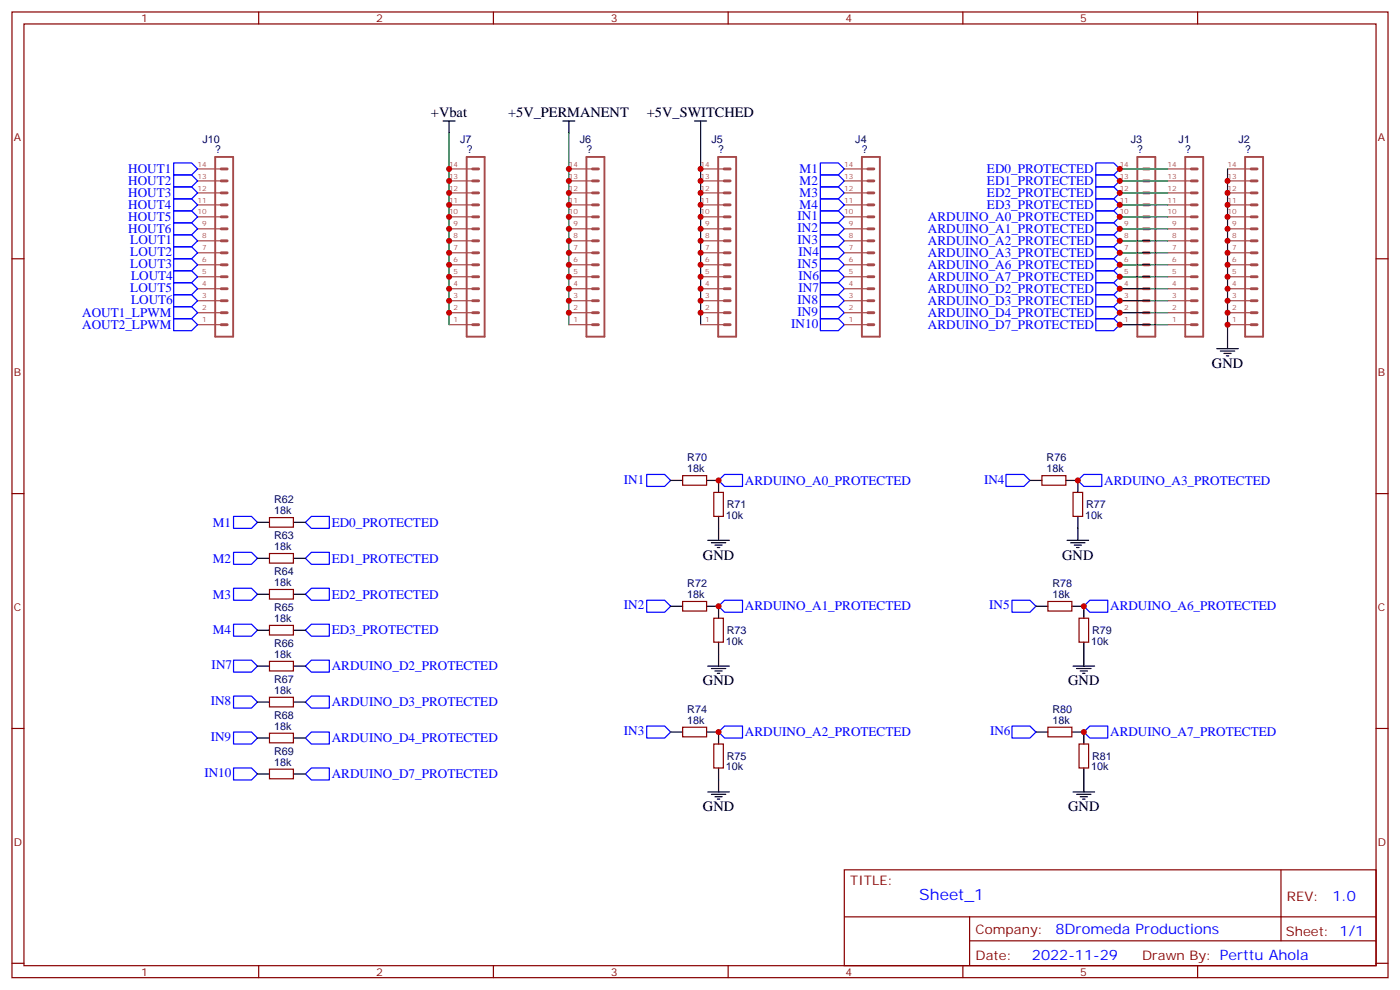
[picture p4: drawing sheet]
<svg xmlns="http://www.w3.org/2000/svg" width="412mm" height="292mm" viewBox="0 0 412 292" stroke-linecap="round" stroke-linejoin="round" font-family="sans-serif">
<g fill="none" stroke="#870000" stroke-width=".35">
<path d="M3.5 3.5h405.4v284.4h-405.4zM7.1 7.1h398.2v277.2h-398.2zM76.2 3.5v3.6M145.3 3.5v3.6M214.5 3.5v3.6M283.6 3.5v3.6M352.8 3.5v3.6M3.5 76.2h3.6M405.3 76.2h3.6M3.5 145.3h3.6M79.4 152.4h7v2.8h-7zM201.1 140.1h7v2.8h-7z"/>
<path d="M210.3 145h2.8v7h-2.8zM306.9 140.1h7.1v2.8h-7.1zM316.1 145h2.8v7h-2.8zM405.3 145.3h3.6M79.4 163h7v2.8h-7zM79.4 173.6h7v2.8h-7zM201.1 177.1h7v2.8h-7zM308.7 177.1h7v2.8h-7zM79.4 184.1h7v2.9h-7zM79.4 194.7h7v2.9h-7zM210.3 182h2.8v7.1h-2.8zM317.9 182h2.8v7.1h-2.8z"/>
<path d="M3.5 214.5h3.6M79.4 205.3h7v2.8h-7zM79.4 215.9h7v2.8h-7zM201.1 214.1h7v2.9h-7zM210.3 219.1h2.8v7h-2.8zM308.7 214.1h7v2.9h-7zM317.9 219.1h2.8v7h-2.8zM405.3 214.5h3.6M79.4 226.5h7v2.8h-7zM248.7 256.1h156.6v28.2h-156.6zM377.3 256.1v20.9M248.7 270h156.5"/>
<path d="M285.6 277h119.6M285.6 270v14.1M3.5 283.6h3.6M76.2 284.3v3.6M145.3 284.3v3.6M214.5 284.3v3.6M283.6 284.3v3.6M352.8 284.3v3.6M405.3 283.6h3.6"/>
</g>
<path d="M63.4 46.2h5.3v52.9h-5.3zM137.5 46.2h5.3v52.9h-5.3zM172.7 46.2h5.3v52.9h-5.3zM211.6 46.2h5.2v52.9h-5.2zM253.9 46.2h5.3v52.9h-5.3zM335 46.2h5.3v52.9h-5.3zM349.1 46.2h5.3v52.9h-5.3zM366.8 46.2h5.3v52.9h-5.3z" fill="none" stroke="#a64a4a" stroke-width=".56"/>
<g fill="none" stroke="#a64a4a" stroke-width=".85">
<path d="M65.2 56.8h1.7M65.2 53.3h1.7M65.2 49.7h1.7M139.2 56.8h1.8M139.2 53.3h1.8M139.2 49.7h1.8M174.5 56.8h1.8M174.5 53.3h1.8M174.5 49.7h1.8M213.3 56.8h1.8M213.3 53.3h1.8M213.3 49.7h1.8"/>
<path d="M255.7 56.8h1.7M255.7 53.3h1.7M255.7 49.7h1.7M336.8 56.8h1.8M336.8 53.3h1.8M336.8 49.7h1.8M350.9 56.8h1.8M350.9 53.3h1.8M350.9 49.7h1.8M368.5 56.8h1.8M368.5 53.3h1.8M368.5 49.7h1.8"/>
<path d="M65.2 78h1.7M65.2 74.4h1.7M65.2 70.9h1.7M65.2 67.4h1.7M65.2 63.9h1.7M65.2 60.3h1.7M139.2 78h1.8M139.2 74.4h1.8M139.2 70.9h1.8M139.2 67.4h1.8M139.2 63.9h1.8M139.2 60.3h1.8"/>
<path d="M174.5 78h1.8M174.5 74.4h1.8M174.5 70.9h1.8M174.5 67.4h1.8M174.5 63.9h1.8M174.5 60.3h1.8M213.3 78h1.8M213.3 74.4h1.8M213.3 70.9h1.8M213.3 67.4h1.8M213.3 63.9h1.8M213.3 60.3h1.8"/>
<path d="M255.7 78h1.7M255.7 74.4h1.7M255.7 70.9h1.7M255.7 67.4h1.7M255.7 63.9h1.7M255.7 60.3h1.7M336.8 78h1.8M336.8 74.4h1.8M336.8 70.9h1.8M336.8 67.4h1.8M336.8 63.9h1.8M336.8 60.3h1.8"/>
<path d="M350.9 78h1.8M350.9 74.4h1.8M350.9 70.9h1.8M350.9 67.4h1.8M350.9 63.9h1.8M350.9 60.3h1.8M368.5 78h1.8M368.5 74.4h1.8M368.5 70.9h1.8M368.5 67.4h1.8M368.5 63.9h1.8M368.5 60.3h1.8"/>
<path d="M65.2 88.5h1.7M65.2 92.1h1.7M65.2 95.6h1.7M65.2 81.5h1.7M65.2 85h1.7M139.2 88.5h1.8M139.2 92.1h1.8M139.2 95.6h1.8M139.2 81.5h1.8M139.2 85h1.8M174.5 88.5h1.8M174.5 92.1h1.8"/>
<path d="M174.5 95.6h1.8M174.5 81.5h1.8M174.5 85h1.8M213.3 88.5h1.8M213.3 92.1h1.8M213.3 95.6h1.8M213.3 81.5h1.8M213.3 85h1.8M255.7 88.5h1.7M255.7 92.1h1.7M255.7 95.6h1.7M255.7 81.5h1.7"/>
<path d="M255.7 85h1.7M336.8 88.5h1.8M336.8 92.1h1.8M336.8 95.6h1.8M336.8 81.5h1.8M336.8 85h1.8M350.9 88.5h1.8M350.9 92.1h1.8M350.9 95.6h1.8M350.9 81.5h1.8M350.9 85h1.8M368.5 88.5h1.8"/>
<path d="M368.5 92.1h1.8M368.5 95.6h1.8M368.5 81.5h1.8M368.5 85h1.8"/>
</g>
<g fill="none" stroke="#a64a4a" stroke-width=".35">
<path d="M58.2 56.8h7M58.2 53.3h7M58.2 49.7h7M132.3 56.8h6.9M132.3 53.3h6.9M132.3 49.7h6.9M167.6 56.8h6.9M167.6 53.3h6.9M167.6 49.7h6.9M206.4 56.8h6.9M206.4 53.3h6.9M206.4 49.7h6.9"/>
<path d="M248.7 56.8h7M248.7 53.3h7M248.7 49.7h7M329.8 56.8h7M329.8 53.3h7M329.8 49.7h7M344 56.8h6.9M344 53.3h6.9M344 49.7h6.9M361.6 56.8h6.9M361.6 53.3h6.9M361.6 49.7h6.9"/>
<path d="M58.2 78h7M58.2 74.4h7M58.2 70.9h7M58.2 67.4h7M58.2 63.9h7M58.2 60.3h7M132.3 78h6.9M132.3 74.4h6.9M132.3 70.9h6.9M132.3 67.4h6.9M132.3 63.9h6.9M132.3 60.3h6.9"/>
<path d="M167.6 78h6.9M167.6 74.4h6.9M167.6 70.9h6.9M167.6 67.4h6.9M167.6 63.9h6.9M167.6 60.3h6.9M206.4 78h6.9M206.4 74.4h6.9M206.4 70.9h6.9M206.4 67.4h6.9M206.4 63.9h6.9M206.4 60.3h6.9"/>
<path d="M248.7 78h7M248.7 74.4h7M248.7 70.9h7M248.7 67.4h7M248.7 63.9h7M248.7 60.3h7M329.8 78h7M329.8 74.4h7M329.8 70.9h7M329.8 67.4h7M329.8 63.9h7M329.8 60.3h7"/>
<path d="M344 78h6.9M344 74.4h6.9M344 70.9h6.9M344 67.4h6.9M344 63.9h6.9M344 60.3h6.9M361.6 78h6.9M361.6 74.4h6.9M361.6 70.9h6.9M361.6 67.4h6.9M361.6 63.9h6.9M361.6 60.3h6.9"/>
<path d="M58.2 95.6h7M58.2 92.1h7M58.2 88.5h7M58.2 85h7M58.2 81.5h7M132.3 95.6h6.9M132.3 92.1h6.9M132.3 88.5h6.9M132.3 85h6.9M132.3 81.5h6.9M167.6 95.6h6.9M167.6 92.1h6.9"/>
<path d="M167.6 88.5h6.9M167.6 85h6.9M167.6 81.5h6.9M206.4 95.6h6.9M206.4 92.1h6.9M206.4 88.5h6.9M206.4 85h6.9M206.4 81.5h6.9M248.7 95.6h7M248.7 92.1h7M248.7 88.5h7M248.7 85h7"/>
<path d="M248.7 81.5h7M329.8 95.6h7M329.8 92.1h7M329.8 88.5h7M329.8 85h7M329.8 81.5h7M344 95.6h6.9M344 92.1h6.9M344 88.5h6.9M344 85h6.9M344 81.5h6.9M361.6 95.6h6.9"/>
<path d="M361.6 92.1h6.9M361.6 88.5h6.9M361.6 85h6.9M361.6 81.5h6.9"/>
</g>
<g fill="none" stroke="#00f" stroke-width=".35">
<path d="M51.2 51.5h5.2l1.8 1.8-1.8 1.7h-5.2zM51.2 55h5.2l1.8 1.8-1.8 1.8h-5.2zM51.2 58.6h5.2l1.8 1.7-1.8 1.8h-5.2zM51.2 48h5.2l1.8 1.7-1.8 1.8h-5.2zM241.7 51.5h5.2l1.8 1.8-1.8 1.7h-5.2zM241.7 48h5.2l1.8 1.7-1.8 1.8h-5.2zM241.7 55h5.2l1.8 1.8-1.8 1.8h-5.2zM241.7 58.6h5.2l1.8 1.7-1.8 1.8h-5.2zM322.8 48h5.3l1.7 1.7-1.7 1.8h-5.3zM322.8 51.5h5.3l1.7 1.8-1.7 1.7h-5.3zM322.8 55h5.3l1.7 1.8-1.7 1.8h-5.3zM322.8 58.6h5.3l1.7 1.7-1.7 1.8h-5.3z"/>
<path d="M51.2 69.1h5.2l1.8 1.8-1.8 1.8h-5.2zM51.2 72.7h5.2l1.8 1.7-1.8 1.8h-5.2zM51.2 76.2h5.2l1.8 1.8-1.8 1.7h-5.2zM51.2 79.7h5.2l1.8 1.8-1.8 1.8h-5.2zM51.2 62.1h5.2l1.8 1.8-1.8 1.7h-5.2zM51.2 65.6h5.2l1.8 1.8-1.8 1.7h-5.2zM241.7 62.1h5.2l1.8 1.8-1.8 1.7h-5.2zM241.7 65.6h5.2l1.8 1.8-1.8 1.7h-5.2zM241.7 69.1h5.2l1.8 1.8-1.8 1.8h-5.2zM241.7 72.7h5.2l1.8 1.7-1.8 1.8h-5.2zM241.7 76.2h5.2l1.8 1.8-1.8 1.7h-5.2zM241.7 79.7h5.2l1.8 1.8-1.8 1.8h-5.2z"/>
<path d="M322.8 62.1h5.3l1.7 1.8-1.7 1.7h-5.3zM322.8 65.6h5.3l1.7 1.8-1.7 1.7h-5.3zM322.8 69.1h5.3l1.7 1.8-1.7 1.8h-5.3zM322.8 72.7h5.3l1.7 1.7-1.7 1.8h-5.3zM322.8 76.2h5.3l1.7 1.8-1.7 1.7h-5.3zM322.8 79.7h5.3l1.7 1.8-1.7 1.8h-5.3zM51.2 83.3h5.2l1.8 1.7-1.8 1.8h-5.2zM51.2 86.8h5.2l1.8 1.7-1.8 1.8h-5.2zM51.2 90.3h5.2l1.8 1.8-1.8 1.7h-5.2zM51.2 93.8h5.2l1.8 1.8-1.8 1.8h-5.2zM241.7 83.3h5.2l1.8 1.7-1.8 1.8h-5.2zM241.7 86.8h5.2l1.8 1.7-1.8 1.8h-5.2z"/>
<path d="M241.7 90.3h5.2l1.8 1.8-1.8 1.7h-5.2zM241.7 93.8h5.2l1.8 1.8-1.8 1.8h-5.2zM322.8 93.8h5.3l1.7 1.8-1.7 1.8h-5.3zM322.8 83.3h5.3l1.7 1.7-1.7 1.8h-5.3zM322.8 86.8h5.3l1.7 1.7-1.7 1.8h-5.3zM322.8 90.3h5.3l1.7 1.8-1.7 1.7h-5.3zM190.5 139.7h5.3l1.8 1.8-1.8 1.7h-5.3zM213.4 139.7h5.3v3.5h-5.3l-1.7-1.7zM296.3 139.7h5.3l1.8 1.8-1.8 1.7h-5.3zM68.8 152h5.3l1.7 1.8-1.7 1.8h-5.3zM91.7 152h5.3v3.6h-5.3l-1.7-1.8zM317.5 141.5l1.8-1.8h5.3v3.5h-5.3z"/>
<path d="M68.8 173.2h5.3l1.7 1.8-1.7 1.7h-5.3zM68.8 162.6h5.3l1.7 1.8-1.7 1.8h-5.3zM91.7 162.6h5.3v3.6h-5.3l-1.7-1.8zM91.7 173.2h5.3v3.5h-5.3l-1.7-1.7zM190.5 176.7h5.3l1.8 1.8-1.8 1.8h-5.3zM213.4 176.7h5.3v3.6h-5.3l-1.7-1.8zM298.1 176.7h5.3l1.8 1.8-1.8 1.8h-5.3zM321 176.7h5.3v3.6h-5.3l-1.7-1.8zM68.8 183.8h5.3l1.7 1.8-1.7 1.7h-5.3zM68.8 194.4h5.3l1.7 1.7-1.7 1.8h-5.3zM90 196.1l1.7-1.7h5.3v3.5h-5.3zM91.7 183.8h5.3v3.5h-5.3l-1.7-1.7z"/>
<path d="M68.8 215.5h5.3l1.7 1.8-1.7 1.8h-5.3zM68.8 205h5.3l1.7 1.7-1.7 1.8h-5.3zM90 217.3l1.7-1.8h5.3v3.6h-5.3zM91.7 205h5.3v3.5h-5.3l-1.7-1.8zM190.5 213.8h5.3l1.8 1.7-1.8 1.8h-5.3zM213.4 213.8h5.3v3.5h-5.3l-1.7-1.8zM298.1 213.8h5.3l1.8 1.7-1.8 1.8h-5.3zM321 213.8h5.3v3.5h-5.3l-1.7-1.8zM68.8 226.1h5.3l1.7 1.8-1.7 1.8h-5.3zM91.7 226.1h5.3v3.6h-5.3l-1.7-1.8z"/>
</g>
<g fill="none" stroke="#008700" stroke-width=".35">
<path d="M132.3 39.2v56.4M167.6 39.2v56.4M206.4 39.2v56.4M329.8 49.7h14.2M329.8 53.3h14.2M329.8 56.8h14.2M361.6 49.7v49.4M329.8 60.3h14.2M329.8 63.9h14.2M329.8 67.4h14.2M329.8 70.9h14.2M329.8 74.4h14.2"/>
<path d="M329.8 78h14.2M329.8 81.5h14.2M329.8 85h14.2M329.8 88.5h14.2M329.8 92.1h14.2M329.8 95.6h14.2"/>
</g>
<g fill="none" stroke="#000" stroke-width=".35">
<path d="M130.5 35.6h3.6M132.3 35.6v3.6M165.8 35.6h3.5M167.6 35.6v3.6M204.6 35.6h3.5M206.4 35.6v3.6M361.6 99.1v3.6M358.4 102.7h6.4M359.5 103.4h4.2M360.5 104.1h2.2M361.2 104.8h.7M75.8 153.8h3.6"/>
<path d="M86.4 153.8h3.6M197.6 141.5h3.5M208.1 141.5h3.6v3.5M208.5 159.1h6.3M209.5 159.8h4.3M211.7 152v7.1M303.4 141.5h3.5M314 141.5h3.5v3.5M314.3 159.1h6.4M315.4 159.8h4.2M317.5 152v7.1M75.8 164.4h3.6"/>
<path d="M75.8 175h3.6M86.4 164.4h3.6M86.4 175h3.6M197.6 178.5h3.5M208.1 178.5h3.6v3.5M210.6 160.5h2.1M211.3 161.2h.7M305.2 178.5h3.5M315.7 178.5h3.6v3.5M316.4 160.5h2.2M317.1 161.2h.8M75.8 185.6h3.6"/>
<path d="M75.8 196.1h3.6M86.4 185.6h3.6M86.4 196.1h3.6M208.5 196.1h6.3M209.5 196.8h4.3M210.6 197.6h2.1M211.3 198.3h.7M211.7 189.1v7M316.1 196.1h6.3M317.1 196.8h4.3M318.2 197.6h2.1M318.9 198.3h.7"/>
<path d="M319.3 189.1v7M75.8 206.7h3.6M75.8 217.3h3.6M86.4 206.7h3.6M86.4 217.3h3.6M197.6 215.5h3.5M208.1 215.5h3.6v3.6M305.2 215.5h3.5M315.7 215.5h3.6v3.6M75.8 227.9h3.6M86.4 227.9h3.6M208.5 233.2h6.3"/>
<path d="M209.5 233.9h4.3M210.6 234.6h2.1M211.3 235.3h.7M211.7 226.1v7.1M316.1 233.2h6.3M317.1 233.9h4.3M318.2 234.6h2.1M318.9 235.3h.7M319.3 226.1v7.1"/>
</g>
<g fill="#c00">
<circle cx="132.3" cy="92.1" r=".88"/>
<circle cx="132.3" cy="88.5" r=".88"/>
<circle cx="132.3" cy="85" r=".88"/>
<circle cx="132.3" cy="81.5" r=".88"/>
<circle cx="132.3" cy="78" r=".88"/>
<circle cx="132.3" cy="74.4" r=".88"/>
<circle cx="132.3" cy="70.9" r=".88"/>
<circle cx="132.3" cy="67.4" r=".88"/>
<circle cx="132.3" cy="63.9" r=".88"/>
<circle cx="132.3" cy="60.3" r=".88"/>
<circle cx="132.3" cy="56.8" r=".88"/>
<circle cx="132.3" cy="53.3" r=".88"/>
<circle cx="132.3" cy="49.7" r=".88"/>
<circle cx="167.6" cy="49.7" r=".88"/>
<circle cx="167.6" cy="53.3" r=".88"/>
<circle cx="167.6" cy="56.8" r=".88"/>
<circle cx="167.6" cy="60.3" r=".88"/>
<circle cx="167.6" cy="63.9" r=".88"/>
<circle cx="167.6" cy="67.4" r=".88"/>
<circle cx="167.6" cy="70.9" r=".88"/>
<circle cx="167.6" cy="74.4" r=".88"/>
<circle cx="167.6" cy="78" r=".88"/>
<circle cx="167.6" cy="81.5" r=".88"/>
<circle cx="167.6" cy="85" r=".88"/>
<circle cx="167.6" cy="88.5" r=".88"/>
<circle cx="167.6" cy="92.1" r=".88"/>
<circle cx="206.4" cy="49.7" r=".88"/>
<circle cx="206.4" cy="53.3" r=".88"/>
<circle cx="206.4" cy="56.8" r=".88"/>
<circle cx="206.4" cy="60.3" r=".88"/>
<circle cx="206.4" cy="63.9" r=".88"/>
<circle cx="206.4" cy="67.4" r=".88"/>
<circle cx="206.4" cy="70.9" r=".88"/>
<circle cx="206.4" cy="74.4" r=".88"/>
<circle cx="206.4" cy="78" r=".88"/>
<circle cx="206.4" cy="81.5" r=".88"/>
<circle cx="206.4" cy="85" r=".88"/>
<circle cx="206.4" cy="88.5" r=".88"/>
<circle cx="206.4" cy="92.1" r=".88"/>
<circle cx="361.6" cy="92.1" r=".88"/>
<circle cx="361.6" cy="88.5" r=".88"/>
<circle cx="361.6" cy="85" r=".88"/>
<circle cx="361.6" cy="81.5" r=".88"/>
<circle cx="361.6" cy="78" r=".88"/>
<circle cx="361.6" cy="74.4" r=".88"/>
<circle cx="361.6" cy="70.9" r=".88"/>
<circle cx="361.6" cy="67.4" r=".88"/>
<circle cx="361.6" cy="63.9" r=".88"/>
<circle cx="361.6" cy="60.3" r=".88"/>
<circle cx="361.6" cy="56.8" r=".88"/>
<circle cx="361.6" cy="53.3" r=".88"/>
<circle cx="361.6" cy="95.6" r=".88"/>
<circle cx="329.8" cy="63.9" r=".88"/>
<circle cx="329.8" cy="67.4" r=".88"/>
<circle cx="329.8" cy="70.9" r=".88"/>
<circle cx="329.8" cy="74.4" r=".88"/>
<circle cx="329.8" cy="78" r=".88"/>
<circle cx="329.8" cy="81.5" r=".88"/>
<circle cx="329.8" cy="95.6" r=".88"/>
<circle cx="329.8" cy="85" r=".88"/>
<circle cx="329.8" cy="88.5" r=".88"/>
<circle cx="329.8" cy="92.1" r=".88"/>
<circle cx="329.8" cy="49.7" r=".88"/>
<circle cx="329.8" cy="53.3" r=".88"/>
<circle cx="329.8" cy="56.8" r=".88"/>
<circle cx="329.8" cy="60.3" r=".88"/>
<circle cx="211.7" cy="141.5" r=".88"/>
<circle cx="211.7" cy="178.5" r=".88"/>
<circle cx="211.7" cy="215.5" r=".88"/>
<circle cx="319.3" cy="215.5" r=".88"/>
<circle cx="319.3" cy="178.5" r=".88"/>
<circle cx="317.5" cy="141.5" r=".88"/>
</g>
<text font-size="4.6" fill="#00f" x="270.8" y="265.1">Sheet_1</text>
<g font-size="4.2">
<text x="127" y="34.4">+Vbat</text>
<text x="149.7" y="34.6">+5V_PERMANENT</text>
<text x="190.5" y="34.6">+5V_SWITCHED</text>
<text x="357" y="108.3">GND</text>
<text x="207.1" y="164.7">GND</text>
<text x="312.9" y="164.7">GND</text>
<text x="207.1" y="201.8">GND</text>
<text x="314.7" y="201.8">GND</text>
<text x="207.1" y="238.8">GND</text>
<text x="314.7" y="238.8">GND</text>
</g>
<g font-size="4.2" fill="#00f">
<text x="392.5" y="265.4">1.0</text>
<text x="310.9" y="274.9">8Dromeda Productions</text>
<text x="304" y="282.7">2022-11-29</text>
</g>
<g font-size="3.9" fill="#00f">
<text x="37.8" y="51">HOUT1</text>
<text x="235.6" y="51">M1</text>
<text x="290.7" y="51">ED0_PROTECTED</text>
<text x="37.8" y="54.5">HOUT2</text>
<text x="37.8" y="58">HOUT3</text>
<text x="235.6" y="54.5">M2</text>
<text x="235.6" y="58">M3</text>
<text x="290.7" y="54.5">ED1_PROTECTED</text>
<text x="290.7" y="58">ED2_PROTECTED</text>
<text x="37.8" y="61.5">HOUT4</text>
<text x="37.8" y="65.1">HOUT5</text>
<text x="234.9" y="64.8">IN1</text>
<text x="235.6" y="61.6">M4</text>
<text x="273.3" y="65.1">ARDUINO_A0_PROTECTED</text>
<text x="290.7" y="61.6">ED3_PROTECTED</text>
<text x="37.8" y="68.7">HOUT6</text>
<text x="38.4" y="71.8">LOUT1</text>
<text x="234.9" y="68.3">IN2</text>
<text x="234.9" y="71.8">IN3</text>
<text x="273.3" y="68.6">ARDUINO_A1_PROTECTED</text>
<text x="38.4" y="75.4">LOUT2</text>
<text x="235.2" y="75.4">IN4</text>
<text x="273.3" y="72.2">ARDUINO_A2_PROTECTED</text>
<text x="273.3" y="75.7">ARDUINO_A3_PROTECTED</text>
<text x="38.4" y="78.9">LOUT3</text>
<text x="38.6" y="82.4">LOUT4</text>
<text x="234.9" y="78.9">IN5</text>
<text x="235.2" y="82.4">IN6</text>
<text x="273.3" y="79.2">ARDUINO_A6_PROTECTED</text>
<text x="273.3" y="82.7">ARDUINO_A7_PROTECTED</text>
<text x="38.4" y="86">LOUT5</text>
<text x="38.6" y="89.5">LOUT6</text>
<text x="234.9" y="89.5">IN8</text>
<text x="235.2" y="85.9">IN7</text>
<text x="273.3" y="86.3">ARDUINO_D2_PROTECTED</text>
<text x="273.3" y="89.8">ARDUINO_D3_PROTECTED</text>
<text x="24.2" y="93.2">AOUT1_LPWM</text>
<text x="234.9" y="93">IN9</text>
<text x="273.3" y="93.3">ARDUINO_D4_PROTECTED</text>
<text x="24.2" y="96.8">AOUT2_LPWM</text>
<text x="233.1" y="96.5">IN10</text>
<text x="273.3" y="96.9">ARDUINO_D7_PROTECTED</text>
<text x="183.8" y="142.4">IN1</text>
<text x="219.4" y="142.7">ARDUINO_A0_PROTECTED</text>
<text x="289.9" y="142.4">IN4</text>
<text x="325.3" y="142.7">ARDUINO_A3_PROTECTED</text>
<text x="62.7" y="155.1">M1</text>
<text x="97.7" y="155.1">ED0_PROTECTED</text>
<text x="62.7" y="165.6">M2</text>
<text x="97.7" y="165.6">ED1_PROTECTED</text>
<text x="62.7" y="176.2">M3</text>
<text x="97.7" y="176.2">ED2_PROTECTED</text>
<text x="183.8" y="179.4">IN2</text>
<text x="219.4" y="179.8">ARDUINO_A1_PROTECTED</text>
<text x="291.4" y="179.4">IN5</text>
<text x="327" y="179.8">ARDUINO_A6_PROTECTED</text>
<text x="62.7" y="186.8">M4</text>
<text x="97.7" y="186.8">ED3_PROTECTED</text>
<text x="62.3" y="197.1">IN7</text>
<text x="97.7" y="197.4">ARDUINO_D2_PROTECTED</text>
<text x="62.1" y="207.7">IN8</text>
<text x="97.7" y="208">ARDUINO_D3_PROTECTED</text>
<text x="62.1" y="218.2">IN9</text>
<text x="97.7" y="218.6">ARDUINO_D4_PROTECTED</text>
<text x="183.8" y="216.5">IN3</text>
<text x="219.4" y="216.8">ARDUINO_A2_PROTECTED</text>
<text x="291.6" y="216.5">IN6</text>
<text x="327" y="216.8">ARDUINO_A7_PROTECTED</text>
<text x="60.2" y="228.8">IN10</text>
<text x="97.7" y="229.1">ARDUINO_D7_PROTECTED</text>
</g>
<g font-size="3.9" fill="#800">
<text x="250.5" y="260.7">TITLE:</text>
<text x="379.1" y="265.4">REV:</text>
<text x="287.4" y="274.9">Company:</text>
<text x="378.7" y="275.5">Sheet: 1/1</text>
<text x="287.4" y="282.6">Date:</text>
<text x="336.4" y="282.7">Drawn By: Perttu Ahola</text>
</g>
<g font-size="3.2" fill="#800">
<text x="41.6" y="6.5">1</text>
<text x="110.8" y="6.5">2</text>
<text x="179.9" y="6.5">3</text>
<text x="249.1" y="6.5">4</text>
<text x="318.2" y="6.5">5</text>
<text x="4.1" y="41.6">A</text>
<text x="405.9" y="41.6">A</text>
<text x="4.1" y="110.8">B</text>
<text x="405.9" y="110.8">B</text>
<text x="4.1" y="179.9">C</text>
<text x="405.9" y="179.9">C</text>
<text x="4.1" y="249.1">D</text>
<text x="405.9" y="249.1">D</text>
<text x="41.6" y="287.3">1</text>
<text x="110.8" y="287.3">2</text>
<text x="179.9" y="287.3">3</text>
<text x="249.1" y="287.3">4</text>
<text x="318.2" y="287.3">5</text>
</g>
<g font-size="3.2" fill="#000080">
<text x="59.7" y="42">J10</text>
<text x="135.5" y="42">J7</text>
<text x="170.8" y="42">J6</text>
<text x="209.6" y="42">J5</text>
<text x="251.9" y="42">J4</text>
<text x="333.1" y="42">J3</text>
<text x="347.2" y="42">J1</text>
<text x="364.8" y="42">J2</text>
<text x="63.4" y="45.2">?</text>
<text x="137.5" y="45.2">?</text>
<text x="172.7" y="45.2">?</text>
<text x="211.6" y="45.2">?</text>
<text x="253.9" y="45.2">?</text>
<text x="335" y="45.2">?</text>
<text x="349.1" y="45.2">?</text>
<text x="366.8" y="45.2">?</text>
<text x="202.5" y="135.8">R70</text>
<text x="308.3" y="135.8">R76</text>
<text x="202.5" y="139">18k</text>
<text x="308.3" y="139">18k</text>
<text x="80.7" y="148.2">R62</text>
<text x="214.1" y="149.6">R71</text>
<text x="319.9" y="149.6">R77</text>
<text x="80.7" y="151.3">18k</text>
<text x="213.8" y="152.8">10k</text>
<text x="319.6" y="152.8">10k</text>
<text x="80.7" y="161.9">18k</text>
<text x="80.7" y="158.7">R63</text>
<text x="80.7" y="172.5">18k</text>
<text x="80.7" y="169.3">R64</text>
<text x="202.5" y="172.9">R72</text>
<text x="310" y="172.9">R78</text>
<text x="80.7" y="179.9">R65</text>
<text x="202.5" y="176">18k</text>
<text x="310" y="176">18k</text>
<text x="80.7" y="183.1">18k</text>
<text x="80.7" y="190.5">R66</text>
<text x="213.8" y="189.8">10k</text>
<text x="214.1" y="186.7">R73</text>
<text x="321.4" y="189.8">10k</text>
<text x="321.7" y="186.7">R79</text>
<text x="80.7" y="193.7">18k</text>
<text x="80.7" y="201.1">R67</text>
<text x="80.7" y="204.3">18k</text>
<text x="202.5" y="209.9">R74</text>
<text x="310" y="209.9">R80</text>
<text x="80.7" y="214.8">18k</text>
<text x="80.7" y="211.7">R68</text>
<text x="202.5" y="213.1">18k</text>
<text x="310" y="213.1">18k</text>
<text x="80.7" y="225.4">18k</text>
<text x="80.7" y="222.2">R69</text>
<text x="213.8" y="226.8">10k</text>
<text x="214.1" y="223.7">R75</text>
<text x="321.4" y="226.8">10k</text>
<text x="321.7" y="223.7">R81</text>
</g>
<g font-size="2.1" fill="#a54b4b">
<text x="58.2" y="52.6">13</text>
<text x="58.2" y="49">14</text>
<text x="132.3" y="52.6">13</text>
<text x="132.3" y="49">14</text>
<text x="167.5" y="52.6">13</text>
<text x="167.5" y="49">14</text>
<text x="206.4" y="52.6">13</text>
<text x="206.4" y="49">14</text>
<text x="248.7" y="52.6">13</text>
<text x="248.7" y="49">14</text>
<text x="329.8" y="52.6">13</text>
<text x="329.8" y="49">14</text>
<text x="343.9" y="52.6">13</text>
<text x="343.9" y="49">14</text>
<text x="361.6" y="52.6">13</text>
<text x="361.6" y="49">14</text>
<text x="58.2" y="59.6">11</text>
<text x="58.2" y="56.1">12</text>
<text x="132.3" y="59.6">11</text>
<text x="132.3" y="56.1">12</text>
<text x="167.5" y="59.6">11</text>
<text x="167.5" y="56.1">12</text>
<text x="206.4" y="59.6">11</text>
<text x="206.4" y="56.1">12</text>
<text x="248.7" y="59.6">11</text>
<text x="248.7" y="56.1">12</text>
<text x="329.8" y="59.6">11</text>
<text x="329.8" y="56.1">12</text>
<text x="343.9" y="59.6">11</text>
<text x="343.9" y="56.1">12</text>
<text x="361.6" y="59.6">11</text>
<text x="361.6" y="56.1">12</text>
<text x="58.2" y="63.2">10</text>
<text x="132.3" y="63.2">10</text>
<text x="167.5" y="63.2">10</text>
<text x="206.4" y="63.2">10</text>
<text x="248.7" y="63.2">10</text>
<text x="329.8" y="63.2">10</text>
<text x="343.9" y="63.2">10</text>
<text x="361.6" y="63.2">10</text>
<text x="59.5" y="70.2">8</text>
<text x="59.5" y="66.7">9</text>
<text x="133.6" y="70.2">8</text>
<text x="133.6" y="66.7">9</text>
<text x="168.9" y="70.2">8</text>
<text x="168.9" y="66.7">9</text>
<text x="207.7" y="70.2">8</text>
<text x="207.7" y="66.7">9</text>
<text x="250" y="70.2">8</text>
<text x="250" y="66.7">9</text>
<text x="331.2" y="70.2">8</text>
<text x="331.2" y="66.7">9</text>
<text x="345.3" y="70.2">8</text>
<text x="345.3" y="66.7">9</text>
<text x="362.9" y="70.2">8</text>
<text x="362.9" y="66.7">9</text>
<text x="59.5" y="77.3">6</text>
<text x="59.5" y="73.7">7</text>
<text x="133.6" y="77.3">6</text>
<text x="133.6" y="73.7">7</text>
<text x="168.9" y="77.3">6</text>
<text x="168.9" y="73.7">7</text>
<text x="207.7" y="77.3">6</text>
<text x="207.7" y="73.7">7</text>
<text x="250" y="77.3">6</text>
<text x="250" y="73.7">7</text>
<text x="331.2" y="77.3">6</text>
<text x="331.2" y="73.7">7</text>
<text x="345.3" y="77.3">6</text>
<text x="345.3" y="73.7">7</text>
<text x="362.9" y="77.3">6</text>
<text x="362.9" y="73.7">7</text>
<text x="59.5" y="80.8">5</text>
<text x="133.6" y="80.8">5</text>
<text x="168.9" y="80.8">5</text>
<text x="207.7" y="80.8">5</text>
<text x="250" y="80.8">5</text>
<text x="331.2" y="80.8">5</text>
<text x="345.3" y="80.8">5</text>
<text x="362.9" y="80.8">5</text>
<text x="59.5" y="87.9">3</text>
<text x="59.5" y="84.3">4</text>
<text x="133.6" y="87.9">3</text>
<text x="133.6" y="84.3">4</text>
<text x="168.9" y="87.9">3</text>
<text x="168.9" y="84.3">4</text>
<text x="207.7" y="87.9">3</text>
<text x="207.7" y="84.3">4</text>
<text x="250" y="87.9">3</text>
<text x="250" y="84.3">4</text>
<text x="331.2" y="87.9">3</text>
<text x="331.2" y="84.3">4</text>
<text x="345.3" y="87.9">3</text>
<text x="345.3" y="84.3">4</text>
<text x="362.9" y="87.9">3</text>
<text x="362.9" y="84.3">4</text>
<text x="59.5" y="94.9">1</text>
<text x="59.5" y="91.4">2</text>
<text x="133.6" y="94.9">1</text>
<text x="133.6" y="91.4">2</text>
<text x="168.9" y="94.9">1</text>
<text x="168.9" y="91.4">2</text>
<text x="207.7" y="94.9">1</text>
<text x="207.7" y="91.4">2</text>
<text x="250" y="94.9">1</text>
<text x="250" y="91.4">2</text>
<text x="331.2" y="94.9">1</text>
<text x="331.2" y="91.4">2</text>
<text x="345.3" y="94.9">1</text>
<text x="345.3" y="91.4">2</text>
<text x="362.9" y="94.9">1</text>
<text x="362.9" y="91.4">2</text>
</g>
</svg>
